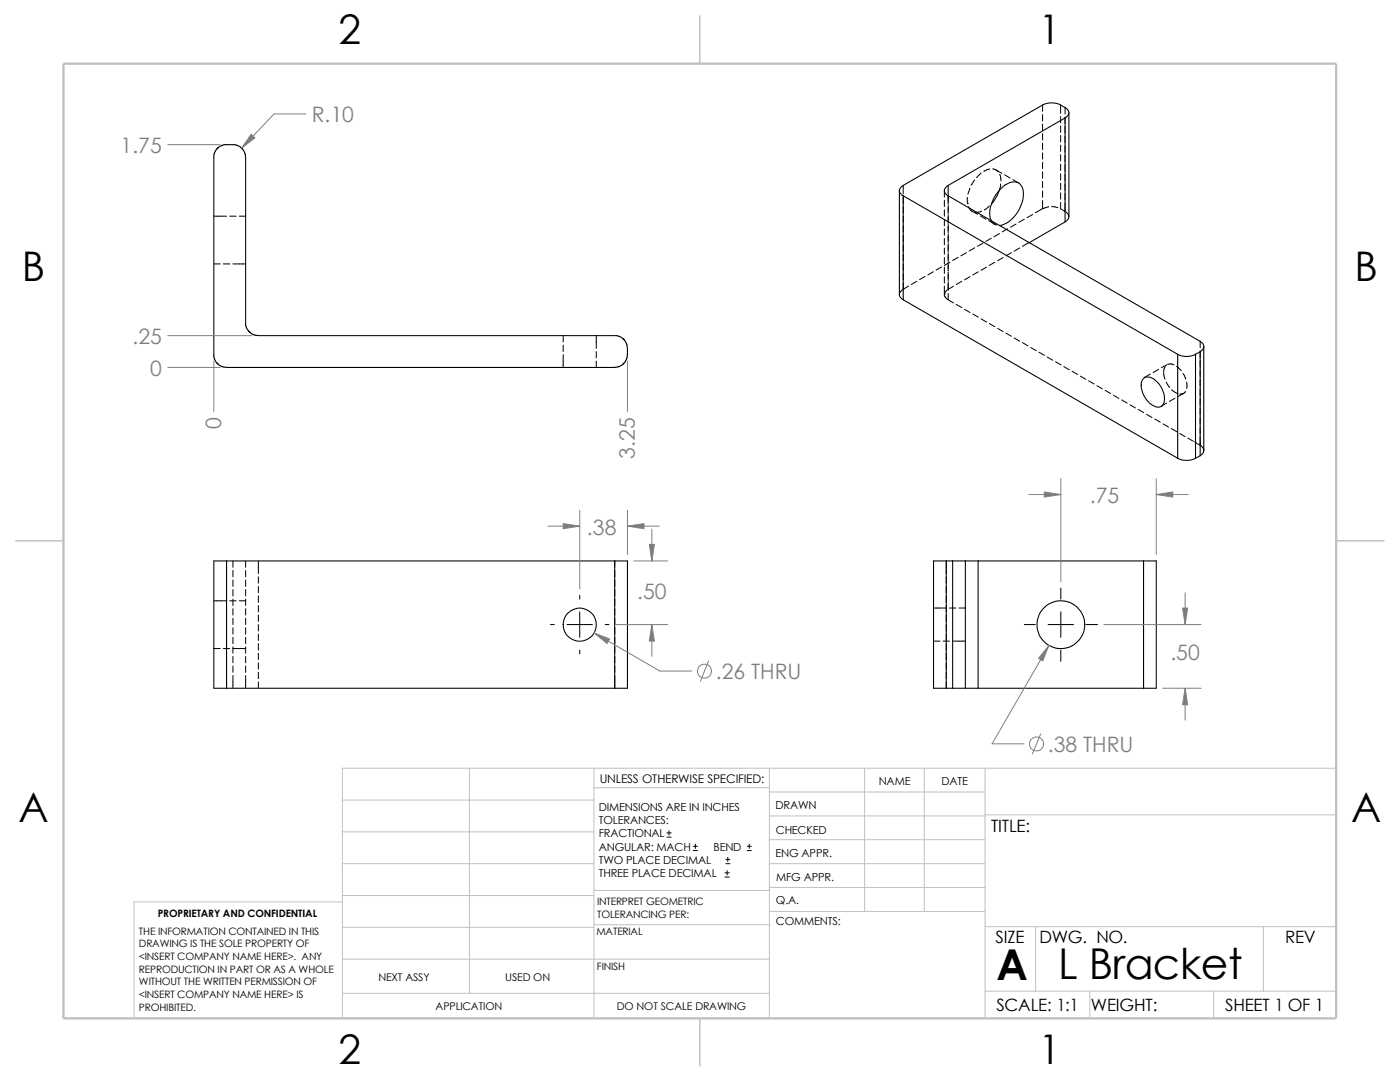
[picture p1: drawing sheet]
<svg xmlns="http://www.w3.org/2000/svg" width="279mm" height="216mm" viewBox="0 0 279 216" stroke-linecap="round" stroke-linejoin="round" font-family="sans-serif">
<g fill="none" stroke="#c0c0c0" stroke-width=".2">
<path d="M68.3 159.6h50.2M93.7 153.3v44.9M118.5 153.3v49.9M118.5 157.2h35M153.5 153.3v49.9M153.5 158h43.1M172.6 153.3v28.6M184.4 153.3v28.6M196.6 153.3v49.9M266.7 153.3h-198.4v49.9M68.3 172.3h50.2M68.3 166h50.2"/>
<path d="M68.3 178.7h50.2M68.3 180h-41.5v23.2M118.5 177.7h35.1M153.5 167.6h43.1M153.5 162.8h43.1M153.5 172.3h43.1M153.5 177.1h43.1M196.6 162.6h70.1M68.3 198.2h85.2M68.3 185h50.2M68.3 191.4h85.2M118.5 184.5h35.1"/>
<path d="M153.6 181.9h43M196.6 197.8h70.1M196.6 184.9h70.1M206.7 184.9v12.9M217.5 197.8v5.4M242.2 197.8v5.4M252.1 184.9v12.9"/>
</g>
<path d="M139.7 3.2v9.5M3.1 107.9h9.6M266.7 107.9h9.5M139.7 203.2v9.5" fill="none" stroke="#c0c0c0" stroke-width=".21"/>
<path d="M12.7 12.7h254v190.5h-254z" fill="none" stroke="#c0c0c0" stroke-width=".47"/>
<g fill="none" stroke="#000" stroke-width=".2">
<path d="M180.3 37v1.7M180.3 39.3v1.3M188.5 38.1v1.2M188.5 40v1.2M189.2 39.1v1.7M193 39.4l.1 1.2M193.5 37.5l-.3 1.2M194.5 35.9l-.7 1.1M195.8 34.5l-.9 .9M197.5 33.7l-1.2 .5M198.1 33.7l.6 .2 .5 .4M198.8 33.9l1.1 .7"/>
<path d="M199.5 34.8l.3 1.3M199.7 36.7l-.3 1.3M200.5 34.9l1.1 .6M202.1 35.9l1.2 .6M208.1 21v1.2M208.1 22.9v1.2M208.1 24.8v1.2M208.1 26.7v1.2M208.1 28.6v1.2M208.1 30.5v1.2M208.1 32.4v1.3M208.1 34.3v1.3"/>
<path d="M208.1 36.2v1.3M208.1 38.1v1.3M211.7 21v1.6M211.7 23.2v1.3M211.7 25.1v1.3M211.7 27.1v1.2M211.7 29v1.2M211.7 30.9v1.2M211.7 32.8v1.2M211.7 34.7v1.2M211.7 36.6v1.2M211.7 38.5v1.3"/>
<path d="M212.6 21.5v1.2M212.6 23.4v1.2M212.6 25.3v1.2M212.6 27.2v1.2M212.6 29.1v1.3M212.6 31v1.3M212.6 32.9v1.3M212.6 34.8v1.3M212.6 36.7v1.3M212.6 38.6v1.3M42.7 43.1h2.5M42.7 52.7h1.2"/>
<path d="M44.6 52.7h1.2M45.8 43.1h1.3M46.5 52.7h2.5M47.8 43.1h1.2M180.2 57.8l-.6 .6-.1 .4M180.3 41.2v1.3M180.3 43.1v1.3M180.3 45v1.3M180.3 46.9v1.3M180.3 48.9v1.2M180.3 50.8v1.2M180.3 52.7v1.2"/>
<path d="M180.3 54.6v1.2M180.3 56.5v1.2l1-.6M183 56.1l-1.1 .7M184.6 55.2l-1.1 .6M186.3 54.2l-1.1 .7M187.9 53.3l-1.1 .6M188.5 58.7h.1M188.5 41.9v1.2M188.5 43.8v1.2M188.5 45.7v1.2M188.5 47.6v1.3M188.5 49.5v1.3"/>
<path d="M188.5 51.4v1.3M188.5 53.3v1.3M188.5 55.2v1.3M188.5 57.1v1.8l.2 .5 .5 .4M189.2 59.8l1.1 .7M189.2 41v1.7M189.2 42.9v1.7M189.2 44.8v1.7M189.2 46.7v1.7M189.2 48.6v1.7M189.2 50.5v1.7M189.2 52.4v1.7"/>
<path d="M189.2 54.3v1.7M189.2 56.2v1.7M189.2 58.5v1.3M189.6 52.3l-1.1 .7M190.3 57.1a3.4 3.4 0 0 0-1.7 1.3l-.1 .3M191.2 51.4l-1.1 .6M191.9 56.1l-1.1 .7M192.9 50.4l-1.1 .7M193.1 40.6h.1M193.3 41.2l.2 .5 .6 .5M193.6 55.2l-1.1 .6M194 42.2l1.1 .6"/>
<path d="M194.5 49.4l-1.1 .7M195.2 54.2l-1.1 .7M195.7 43.1l1.1 .6M195.9 42.1l-1.3 .3M196.2 48.5l-1.1 .6M196.9 53.3l-1.1 .6M197.3 44l1.2 .7M197.4 41.1l-.9 .8M197.8 47.5l-1.1 .7M197.9 44.1l.3 .4 .6 .4M198.5 52.3l-1.1 .7M198.8 44.9h.1"/>
<path d="M199.4 45h.1M199.5 46.6l-1.1 .6M200.2 51.4l-1.1 .6M201.1 45.6l-1.1 .7M201.8 50.4l-1.1 .7M202.8 44.7l-1.1 .6M203.5 49.5l-1.1 .6M204.4 43.7l-1.1 .7M205.4 48.4l-1.4 .7M206.1 42.8l-1.1 .6M208 41.6l-1.4 .9M208.1 40v1.7l1.2-.5"/>
<path d="M209.9 41.2l1.2 .2M211.7 40.4v1.3l.9 .5M212.6 40.5v1.7M212.6 42.2l.5 .4 .2 .5M112.4 67v1.2M112.4 68.9v1.2M112.4 70.8v2.5M119 67v2.5M119 70.1v1.3M119 72.1v1.2M190.8 60.7l1.1 .7M192.5 61.7l1.1 .7"/>
<path d="M194.1 62.7l1.1 .6M195.8 63.6l1.1 .7M197.4 64.6l1.1 .6M199.1 65.5l1.1 .7M200.7 66.5l1.1 .6M202.4 67.4l1.1 .7M204 68.4l1.1 .6M205.7 69.3l1.1 .7M207.3 70.3l1.1 .6M209 71.2l1.1 .7M210.7 72.2l1.1 .6M212.3 73.2l1.1 .6"/>
<path d="M214 74.1l1.1 .6M215.6 75.1l1.1 .6M217.3 76l1.1 .6M218.9 77l1.1 .6M220.6 77.9l1.1 .6M222.2 78.9l1.1 .6M223.9 79.8l1.1 .6M229.6 74.6l-1.2 .7M231.2 73.7l-1.1 .6M232.2 74.4l.3 1.2M232.5 73.1l-.3 1.2M232.7 76.2l.7 1.1"/>
<path d="M232.9 72.8l-1.1 .6M233 72.7l.6-.1 .7 .2M233.8 77.8l1.1 .7M234.5 79.5l-1.1 .6M234.8 73.1l1 .9M234.9 78.5h.1M236.1 74.5l.5 1.1M236.2 78.5l-1.2 .7M236.6 78.1l-.5 .5h-.6M236.8 76.2v1.3M239.5 68.1v1.3M239.5 70v1.3"/>
<path d="M239.5 71.9v1.3M239.5 73.8v1.3M239.5 75.7v1.3M239.5 77.6v1.3M239.5 79.5v1.3M225.5 80.8l1.1 .6M227.2 81.7l1.1 .6M228.8 82.7l1.1 .6M230.5 83.6l1.1 .6M232.1 84.6l1.1 .6M232.8 80.4l-1.1 .7M233.8 85.5l1.1 .6"/>
<path d="M235.4 86.5l1.1 .6M237.1 87.4l1.1 .7M238.4 88.2l1.1 .7M239.5 81.4v1.3M239.5 83.4v1.2M239.5 85.3v1.2M239.5 87.2v1.7M239.5 88.9l.5 .4 .2 .5M42.7 119.9h2.5M45.2 111.9v2.6M45.2 115.1v1.3M45.2 117v1.3"/>
<path d="M45.2 118.9v1.3M45.8 119.9h1.3M46.5 111.9v1.3M46.5 113.8v1.3M46.5 115.7v1.3M46.5 117.6v1.3M46.5 119.5v1.3M47.8 119.9h1.2M49 111.9v1.3M49 113.8v1.3M49 115.7v1.3M49 117.6v1.3"/>
<path d="M49 119.5v1.3M51.6 111.9v2.6M51.6 115.1v1.3M51.6 117v1.3M51.6 118.9v1.3M115.7 118.8v.7M122.7 111.9v1.3M122.7 113.8v1.3M122.7 115.7v1.3M122.7 117.6v1.3M122.7 119.5v1.3M188.8 111.9v2.6"/>
<path d="M188.8 115.1v1.3M188.8 117v1.3M188.8 118.9v1.3M211.7 117.3v2.2M228.2 111.9v1.3M228.2 113.8v1.3M228.2 115.7v1.3M228.2 117.6v1.3M228.2 119.5v1.3M42.7 129.4h1.2M44.6 129.4h1.2M45.2 120.8v1.3"/>
<path d="M45.2 122.7v1.3M45.2 124.6v1.3M45.2 126.5v1.3M45.2 128.4v1.3M45.2 130.3v1.3M45.2 132.2v1.3M45.2 134.2v1.2M45.2 136.1v1.2M46.5 121.5v1.2M46.5 123.4v1.2M46.5 125.3v1.2M46.5 127.2v1.2"/>
<path d="M46.5 129.1v1.2M46.5 131v1.2M46.5 132.9v1.3M46.5 134.8v2.5M46.5 129.4h2.5M49 121.5v1.2M49 123.4v1.2M49 125.3v1.2M49 127.2v1.2M49 129.1v1.2M49 131v1.2M49 132.9v1.3"/>
<path d="M49 134.8v2.5M51.6 120.8v1.3M51.6 122.7v1.3M51.6 124.6v1.3M51.6 126.5v1.3M51.6 128.4v1.3M51.6 130.3v1.3M51.6 132.2v1.3M51.6 134.2v1.2M51.6 136.1v1.2M109.9 124.6h.7M113.2 124.6h5"/>
<path d="M115.7 122.1v5.1M115.7 129.7v.8M120.8 124.6h.7M122.7 121.5v1.2M122.7 123.4v1.2M122.7 125.3v1.2M122.7 127.2v1.2M122.7 129.1v1.2M122.7 131v1.2M122.7 132.9v1.3M122.7 134.8v2.5M186.3 121.3h2.5"/>
<path d="M186.3 127.9h1.3M188.2 127.9h1.3M188.8 120.8v1.3M188.8 122.7v1.3M188.8 124.6v1.3M188.8 126.5v1.3M188.8 128.4v1.3M188.8 130.3v1.3M188.8 132.2v1.3M188.8 134.2v1.2M188.8 136.1v1.2M189.5 121.3h1.3"/>
<path d="M190.1 127.9h2.6M191.4 121.3h1.3M204.4 124.6h2.2M209.2 124.6h5M211.7 122.1v5.1M211.7 129.7v2.3M216.8 124.6h2.2M228.2 121.5v1.2M228.2 123.4v1.2M228.2 125.3v1.2M228.2 127.2v1.2M228.2 129.1v1.2"/>
<path d="M228.2 131v1.2M228.2 132.9v1.3M228.2 134.8v2.5M133.1 167h.8M133.1 166.2h.8M133.5 165.8v.8M138.3 169.7h.9M138.3 168.9h.9M138.8 168.4v.9M144.7 175h.8M144.7 174.2h.8M144.9 172.3h.8"/>
<path d="M144.9 171.5h.8M145.1 173.7v.9M145.2 171.1v.8M149.1 169.7h.8M149.1 168.9h.8M149.5 168.4v.9"/>
</g>
<g fill="none" stroke="#000" stroke-width=".21">
<path d="M179.5 38.1v20.8l.2 .5 .6 .4M180.3 39.1l54.7 31.6M180.3 39.1v20.7M189.2 39.1l50.3 29a1.1 1.1 0 0 1 .8 1.1 1.1 1.1 0 0 1-.8 1M189.2 37v2.1M189.2 37a1.08 1.08 0 0 0-.7 1 1.08 1.08 0 0 0 .7 1.1M199.4 38l-.4 1.1-1.1 1.6M212.6 23.5l-23.4 13.5M212.6 23.5v20.8M212.6 23.5a1.08 1.08 0 0 0 .7-1 1.08 1.08 0 0 0-.7-1 4.2 4.2 0 0 0-4.5-.5l-27.8 16a1.08 1.08 0 0 0-.8 1 1.08 1.08 0 0 0 .8 1.1M213.3 22.5v20.8l-.2 .6-.5 .4M180.3 59.8l54.7 31.6"/>
<path d="M197.9 44.1a6 6 0 0 1 1.9-6.5 3.2 3.2 0 0 1 3.4-1.2 2.75 2.75 0 0 1 1 3.3 6.9 6.9 0 0 1-4.4 5.3h-.4M212.6 44.3l-7.2 4.1M125.2 70.8l-.1 .7-.5 .9-.9 .7-1 .2h-77.5M125.2 70.8v-1.8l-.4-.8-.7-.8-1-.4h-71.5l-.7-.1-.7-.3-.8-.7-.4-1v-34l-.6-1.1-.9-.8-.6-.1h-2.2l-1.2 .6-.5 .6-.3 .8v40.3l.3 .9 .6 .6 .8 .5 .8 .1M228.3 75.4a2.19 2.19 0 0 1 2.8 .9 3.9 3.9 0 0 1 .9 4.5 1.58 1.58 0 0 1-2.3-.1 4.5 4.5 0 0 1-1.7-4.8zM235 70.7a3.9 3.9 0 0 0 3.6 0M235 70.7v20.7M238.6 70.7v20.7M239.5 70.2l-.9 .5M239.5 70.2v20.7M240.2 69.1v20.9l-.2 .5-.5 .4M235 91.4a3.9 3.9 0 0 0 3.6 0"/>
<path d="M239.5 90.9l-.9 .5M45.2 111.9h-2.5v25.4h2.5M45.2 111.9h77.5M45.2 111.9v25.4M122.7 111.9v25.4M122.7 111.9h2.5v25.4h-2.5M188.8 111.9h-2.5v25.4h2.5M188.8 111.9v25.4M188.8 111.9h1.3M190.1 111.9h2.6M190.1 111.9v25.4M192.7 111.9v25.4"/>
<path d="M192.7 111.9h2.5M195.2 111.9h33M195.2 111.9v25.4M228.2 111.9h2.6v25.4h-2.6M228.2 111.9v25.4M45.2 137.3h77.5M188.8 137.3h1.3M190.1 137.3h2.6M192.7 137.3h2.5M195.2 137.3h33"/>
<circle cx="115.7" cy="124.7" r="3.3"/>
<circle cx="211.7" cy="124.7" r="4.8"/>
</g>
<g fill="none" stroke="#808080" stroke-width=".2">
<path d="M33.5 28.9h10.4M61 22.7h-6.3l-6.5 6.8M33.5 73.3h10.4M33.5 67h16.8M42.7 72.1v10.1M125.2 72.1v10.1M205.4 98.7h6.3M211.7 95.5v20.6M230.8 98.7h6.3M230.8 95.5v15.2M109.3 105h6.4M115.7 101.8v15.7"/>
<path d="M125.2 101.8v8.9M125.2 105h6.4M126.5 111.9h6.8M130.1 105.6v6.3M236.5 118.3v6.3M118.5 126.3l13.2 7.6h6.3M122.8 124.6h10.5M130.1 124.6v6.4M141.4 131.9l-1.6 4M209.3 128.8l-11.3 19.6h6.3M220.3 124.6h19.4M232 137.3h7.7"/>
<path d="M236.5 137.3v6.4M207.7 146.4l-1.7 4.1"/>
<circle cx="140.6" cy="133.9" r="1.4"/>
<circle cx="206.9" cy="148.5" r="1.41"/>
</g>
<g fill="#808080" stroke="#808080" stroke-width=".2">
<path d="M112.4 104.5l3.3 .5-3.3 .5z"/>
<path d="M118.5 126.3l3.2 1.2-.5 .9z"/>
<path d="M125.2 105l3.3-.5v1z"/>
<path d="M130.1 124.6l.5 3.3h-1z"/>
<path d="M129.6 108.6h1l-.5 3.3z"/>
<path d="M50.1 26.8l.8 .7-2.7 2z"/>
<path d="M208.4 98.2l3.3 .5-3.3 .5z"/>
<path d="M209.3 128.8l-1.2 3.1-.8-.5z"/>
<path d="M230.8 98.7l3.3-.5v1z"/>
<path d="M236 121.3h1l-.5 3.3z"/>
<path d="M236.5 137.3l.5 3.3h-1z"/>
</g>
<g font-size="8.5">
<text x="198.8" y="195.5">A</text>
<text x="211.2" y="195.3">L Bracket</text>
</g>
<g font-size="8.1">
<text x="67.6" y="8.8">2</text>
<text x="207.3" y="8.8">1</text>
<text x="4.4" y="56.1">B</text>
<text x="270.3" y="56.1">B</text>
<text x="3.7" y="164.1">A</text>
<text x="269.6" y="164.1">A</text>
<text x="67.6" y="212.3">2</text>
<text x="207.3" y="212.3">1</text>
</g>
<g font-size="4.2" fill="#808080">
<text x="62.2" y="24.4">R.10</text>
<text x="24.1" y="30.5">1.75</text>
<text x="26.4" y="68.6">.25</text>
<text x="30" y="75">0</text>
<text x="44.2" y="85.7" transform="rotate(-90 44.2 85.7)">0</text>
<text x="126.7" y="91.5" transform="rotate(-90 126.7 91.5)">3.25</text>
<text x="217.5" y="100.3">.75</text>
<text x="117.1" y="106.7">.38</text>
<text x="127.2" y="119.6">.50</text>
<text x="233.6" y="131.7">.50</text>
<text x="142.9" y="135.6">.26 THRU</text>
<text x="209.1" y="150.1">.38 THRU</text>
</g>
<g font-size="3.4">
<text x="197.8" y="166">TITLE:</text>
<text x="198.7" y="188.1">SIZE</text>
<text x="207.5" y="188.1">DWG. NO.</text>
<text x="256.5" y="188.2">REV</text>
<text x="198.8" y="201.7">SCALE: 1:1</text>
<text x="217.7" y="201.8">WEIGHT:</text>
<text x="244.5" y="201.7">SHEET 1 OF 1</text>
</g>
<text font-size="2.4" x="119.7" y="156.2">UNLESS OTHERWISE SPECIFIED:</text>
<g font-size="2.2">
<text x="119.5" y="161.8">DIMENSIONS ARE IN INCHES</text>
<text x="154.8" y="161.5">DRAWN</text>
<text x="175.4" y="156.7">NAME</text>
<text x="187.9" y="156.7">DATE</text>
<text x="119.5" y="164.4">TOLERANCES:</text>
<text x="119.5" y="167.1">FRACTIONAL</text>
<text x="154.8" y="166.3">CHECKED</text>
<text x="119.5" y="172.4">TWO PLACE DECIMAL</text>
<text x="119.5" y="169.8">ANGULAR: MACH</text>
<text x="142.4" y="169.8">BEND</text>
<text x="154.8" y="171">ENG APPR.</text>
<text x="119.5" y="175">THREE PLACE DECIMAL</text>
<text x="154.9" y="175.7">MFG APPR.</text>
<text x="154.9" y="184.7">COMMENTS:</text>
<text x="154.9" y="180.5">Q.A.</text>
</g>
<g font-size="2.1">
<text x="75.5" y="195.7">NEXT ASSY</text>
<text x="100.8" y="195.7">USED ON</text>
<text x="86.9" y="201.5">APPLICATION</text>
<text x="123.1" y="201.6">DO NOT SCALE DRAWING</text>
</g>
<g font-size="2">
<text x="31.5" y="183">PROPRIETARY AND CONFIDENTIAL</text>
<text x="119.2" y="180.6">INTERPRET GEOMETRIC</text>
<text x="119.2" y="183.1">TOLERANCING PER:</text>
<text x="27.7" y="186.5">THE INFORMATION CONTAINED IN THIS</text>
<text x="27.7" y="189.1">DRAWING IS THE SOLE PROPERTY OF</text>
<text x="27.7" y="191.6">&lt;INSERT COMPANY NAME HERE&gt;. ANY</text>
<text x="119" y="186.6">MATERIAL</text>
<text x="27.7" y="194.1">REPRODUCTION IN PART OR AS A WHOLE</text>
<text x="27.7" y="196.6">WITHOUT THE WRITTEN PERMISSION OF</text>
<text x="119.1" y="193.5">FINISH</text>
<text x="27.7" y="199.1">&lt;INSERT COMPANY NAME HERE&gt; IS</text>
<text x="27.7" y="201.7">PROHIBITED.</text>
</g>
</svg>
